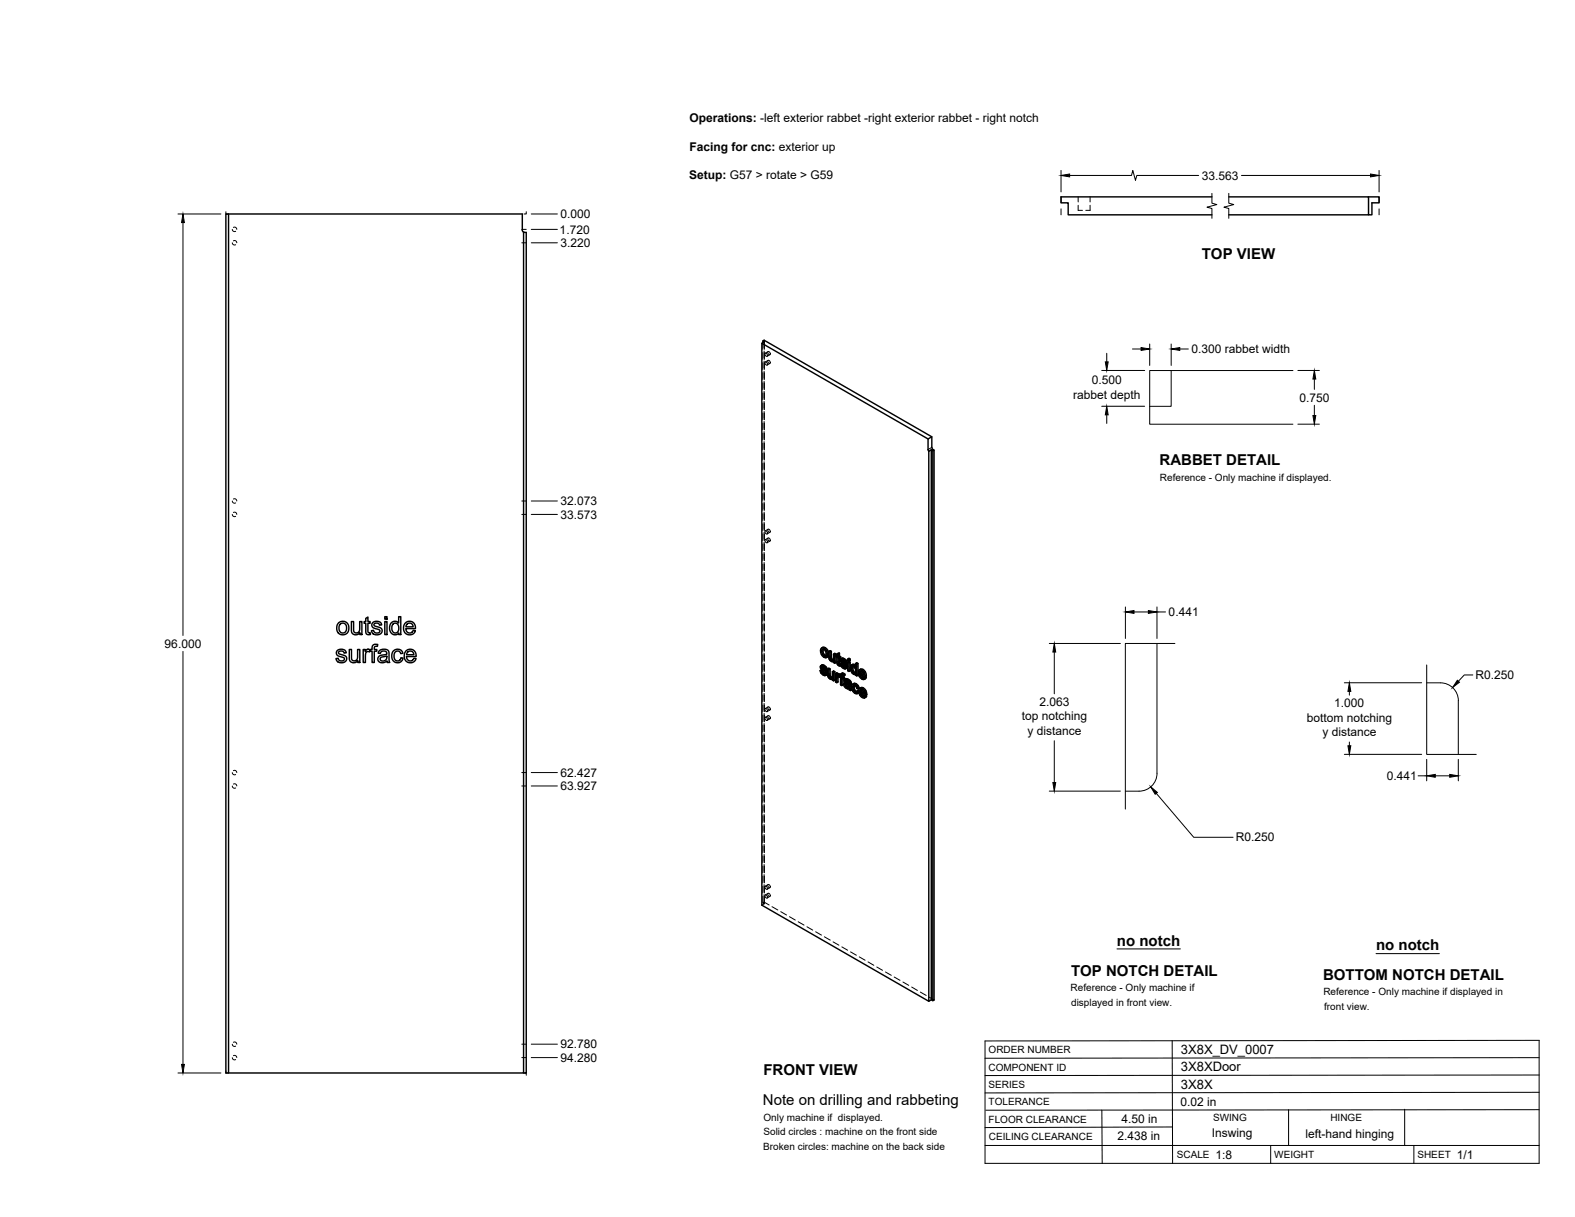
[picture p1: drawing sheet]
<svg xmlns="http://www.w3.org/2000/svg" width="559mm" height="432mm" viewBox="0 0 559 432" stroke-linecap="round" stroke-linejoin="round" font-family="sans-serif">
<!-- layer: Visible -->
<g fill="none" stroke="#000" stroke-width=".51">
<path d="M81.1 75.9h104.2v5.8l.5 .7M430 69.9h-53.6v2.1h2.6v4.2h51M436 69.9h49.5v6.3h1.2v-4.2h2.6v-2.1h-3.8M436 76.2h49.5M185.8 82.4v298.3h-105.7v-304.8h1v304.8M185.8 82.4h.3M186.1 82.5h.6v298.2h-.9M270.3 121.8l59 33.9M270.7 121l.5 .3-.9 .5v199.4l59.2 34.1M270.7 121.6v-.6l.4-.3 59.5 34.3M330.6 158.7v-3.7l-1.3 .7v3.8l.2 .6M330.6 158.7l.3 .6 .5 .4-.4 .3-.6-.4"/>
<path d="M331.4 159.7v195.1l-.4 .2v-195M329.5 160.1l.9-.5v195.2l.6 .2M329.5 160.1v195.2l.9-.5M129.8 219.4l.7-.5v1.6h.8v.6h-.8v2.9l.3 .5h.5l.1 .6a1.14 1.14 0 0 1-1.3-.1 1.14 1.14 0 0 1-.3-1.2v-2.7h-.6v-.6h.6zM136.5 218.8h.8v.9h-.8zM119.7 230.8l.8-.4a1.7 1.7 0 0 1 2.4 1.2l-.8 .1a.93 .93 0 0 0-1-.9 .93 .93 0 0 0-.9 1.1l1 .4a1.53 1.53 0 0 1 1.8 1.8 2.03 2.03 0 0 1-2.1 1.1 2.03 2.03 0 0 1-1.7-1.5l.8-.1a1.08 1.08 0 0 0 1.1 1 1.08 1.08 0 0 0 1-1.1l-.4-.3a2.37 2.37 0 0 1-2.3-1.2zM120.2 220.9l.8-.4a2.33 2.33 0 0 1 2.8 2.8 2.33 2.33 0 0 1-3.7 1.3 2.95 2.95 0 0 1 .1-3.7zM120.6 221.5l.7-.4a1.73 1.73 0 0 1 1.7 1.8 1.73 1.73 0 0 1-1.7 1.7l-.3-.2a2.24 2.24 0 0 1-.4-2.9zM123.9 230.4h.8v2.6a1.14 1.14 0 0 0 1.2 1.5 1.14 1.14 0 0 0 1-1.6v-2.5h.8v4.7h-.7v-.7a1.64 1.64 0 0 1-2 .7 1.64 1.64 0 0 1-1.1-1.8zM124.7 220.5h.8v2.6a1.14 1.14 0 0 0 1.1 1.5 1.14 1.14 0 0 0 1-1.6v-2.5h.8v4.6h-.7v-.6a1.64 1.64 0 0 1-2 .7 1.64 1.64 0 0 1-1-1.8zM128.9 230.4h.7v.7a1.1 1.1 0 0 1 1.7-.5l.7-.2v-.4a1.33 1.33 0 0 1 .6-1.3 1.33 1.33 0 0 1 1.4 0l-.1 .6a.73 .73 0 0 0-1.1 .7v.4h.9v.7h-.9v4h-.8v-4h-.7v-.4l-.2 .6a.93 .93 0 0 0-1.1 0 .93 .93 0 0 0-.3 1l-.1 2.8h-.7zM132.2 221l.9-.5a1.7 1.7 0 0 1 2.3 1.2l-.7 .1a.96 .96 0 0 0-1-.8 .96 .96 0 0 0-.9 .9l.6 .4a1.95 1.95 0 0 1 2.2 1.3 1.94 1.94 0 0 1-1.9 1.6 1.94 1.94 0 0 1-1.9-1.4l.7-.2a1.08 1.08 0 0 0 1.2 1 1.08 1.08 0 0 0 1-1l-.4-.3a2.19 2.19 0 0 1-2.4-1.4z"/>
<path d="M134.5 231a2.17 2.17 0 0 1 3.5 .4l.3 3.7h-.8l-.2-.6a1.78 1.78 0 0 1-1.9 .7 1.78 1.78 0 0 1-1.4-1.6l.1-.2a1.76 1.76 0 0 1 1.7-1l.4-.1a.7 .7 0 0 0 1-.5 .7 .7 0 0 0-.8-.8 1.12 1.12 0 0 0-1.5 .9l-.7-.1zM135.1 233.3l2.1-.6a1.28 1.28 0 0 1-.7 1.7 1.28 1.28 0 0 1-1.6-.7zM136.5 220.5h.8v4.6h-.8zM138.8 221a1.73 1.73 0 0 1 2.6 .1v-2.3h.8v6.3h-.7v-.5l-.7 .5a2.21 2.21 0 0 1-2.3-.8 2.21 2.21 0 0 1-.2-2.4zM139.4 221.5l.4-.3a1.74 1.74 0 0 1 1.6 .9 1.74 1.74 0 0 1-.2 1.9 1.3 1.3 0 0 1-1.7 .4 1.3 1.3 0 0 1-.5-1.7zM139.6 231a1.96 1.96 0 0 1 3.3 .8l-.7 .1a1.29 1.29 0 0 0-1.7-.8 1.29 1.29 0 0 0-.7 1.8l.2 .8a1.17 1.17 0 0 0 1.2 .8 1.17 1.17 0 0 0 1-1.1l.8 .1-.4 .9a2.14 2.14 0 0 1-2.8 .4 2.14 2.14 0 0 1-.8-2.7zM143.8 221.1a2.14 2.14 0 0 1 2.5-.4 2.14 2.14 0 0 1 1.1 2.3h-3.4l.1 .7a1.3 1.3 0 0 0 1.3 .9 1.3 1.3 0 0 0 1.2-.9l.8 .1-.3 .6a2.32 2.32 0 0 1-3.3 .3 2.32 2.32 0 0 1-.3-3.2zM144 231a2.15 2.15 0 0 1 2.6-.4 2.15 2.15 0 0 1 1 2.3h-3.4l.2 .7a1.29 1.29 0 0 0 1.2 .9 1.29 1.29 0 0 0 1.2-.9l.8 .1-.3 .6a2.32 2.32 0 0 1-3.2 .3 2.32 2.32 0 0 1-.4-3.2zM144.4 221.4l1.3-.3a1.23 1.23 0 0 1 .9 1.3h-2.6zM144.7 231.4l1.2-.4a1.27 1.27 0 0 1 .9 1.3h-2.5zM291 237.9l.8 1.4 .6 .4 .6-.1M291.2 236.2l.6-.3 .8 .3 .6 .5 .3 .8-.5 .3-.1-.6"/>
<path d="M291.5 236.8l.1-.2 .5 .2 .5 .8 .4 .2M291.6 231.2v-.5a.93 .93 0 0 1 1.1 0 .93 .93 0 0 1 .4 1l-.1 1-.7 .1M291.6 237.7l-.6 .2 .4 .2M291.6 238.7l.5 .4 .4-.3M291.7 237.3l1 1 .5-.3M291.7 237.9l-.3 .2 .2 .6 .5-.3M291.8 235.9l-.7 .4v.7l1.6 2M291.8 236.7l-.3 .3 .5-.2M291.8 232.2l.5 .6 .5-.3M291.9 238l.8 .9M291.9 236.7l.6 .7M292 236.3l.5 .4 .5-.2"/>
<path d="M292 230.9l-.4 .3v.5l.2 .5 .4-.3M292.1 235.9l-.8 .3M292.1 230.4v1.2l.9 1M292.1 237l-.4 .3-.2-.3M292.3 230l.9 1 .5-.3M292.4 236.1l-.4 .2-.4-.1M292.5 236.7l.4 .5 .4-.2M292.7 239l-.2 .2-.4-.1M292.7 238.3l.3 .4 .5-.3M292.8 229.8l-.5 .2-.8-.1M292.9 237.7l.7 1.2-.1 .4-.6 .4M293 238.7l.1 .5 .5-.3"/>
<path d="M293.1 239.2l-.1 .4 .5-.3M293.2 231l.4 1.3 .4-.3M293.4 233.1a1.72 1.72 0 0 1-2.3-1.7v-1l.4-.5 .9-.3 .7 .4 .6 .7 .3 1.3-.1 .9-.7 .4M293.6 232.3l-.2 .8 .5-.2M293.6 237.3l.5 .3 .4-.3M294.1 237.6v2.2l.5-.2M294.1 239.8l.2 .4 .4-.2M294.5 231.4v2.2l.5-.3M294.5 233.6l.2 .4 .4-.3M294.7 234l.3 .3 .5-.2M295 231.1l-.5 .3-.5-.3M295 234.3l.4 .1"/>
<path d="M295.3 238.3l.4 .3 .5-.3M295.4 234.4l.2-.1zM295.7 234.1l-.7-.6v-2.4l-.5-.3-.5 .3 .1 2.5 .7 1 .6 .2 .4-.1M295.7 232.1l.5 .2 .4-.2M295.7 238.6v3l.5-.3v-3l-.4-.2-.5 .2v1.9l-.3 .4 .2-.1M295.8 234.7v.4l.4 .2M295.8 234.7l-.2 .1M296.2 232.3v3l.4-.2v-3l-.4-.3-.5 .3v2.1M296.6 233l.3 .2 .2 2.6 .8 .5 .3-.2M296.9 232.4l-.3 .2 .3 .2v-.8l.9-.3v1.1l.5 .2v.4l-.5 .3v-.4M297.3 239.9l-.4 .2v.5l.4-.2M297.3 239.3v-.4l-.4-.2-.5 .3v3l.5 .2"/>
<path d="M297.3 238.9l-.5 .3-.4-.2M297.4 240l-.1 2-.4 .2v-1.6M297.4 240l.5 .2M297.4 240l-.5 .1M297.4 232v1l.4-.2M297.4 233l.4 .3 .5-.3M297.4 239.4l.4 .4M297.6 239.1l-.8 .5v-.4M297.6 235.7l.2 .1M297.8 235.8l.1 .5M297.8 239.2l.4 .3M297.8 239.2l-.8 .2"/>
<path d="M297.8 239.2l-.7 .2M297.8 231.7l-.9 .3M297.8 239.8v.4M297.8 239.9l-.1 .4M297.9 235.2l-.5 .3v-2.1l.4 .3v1.4l.3 .4M297.9 235.4l-.5 .1M298.1 235.5l.8 1.4 .7 .4 .5-.1M298.1 235.5l-.6 .1M298.1 235.5h.1M298.1 235.7l-.3 .1M298.3 233.8l.6-.3 .6 .1 .8 .7 .3 .8-.5 .3-.1-.6M298.4 239.1l.9-.2 .5 .3-.1 .4-.4 .3v-.4"/>
<path d="M298.6 234.4h.5l1 1M298.7 235.4l-.6 .1 .4 .2M298.7 236.3l.5 .4 .4-.2M298.8 234.9l1 1 .5-.3M298.9 235.5l-.4 .2 .1 .4 .1 .2 .5-.3M298.9 233.5l-.7 .4v.7l1.6 2M298.9 234.3l-.3 .4 .5-.3M298.9 238.8l-.6 .4-.1 .8-.4-.2 .4-.3M298.9 239.2l.4 .3 .5-.3M299 235.6l.8 .9M299.1 234.3l.6 .7M299.1 239.8l.5 .5v.4l-.4 .2v-.4"/>
<path d="M299.1 234l.6 .4 .4-.3M299.2 233.5l-.8 .3M299.2 236.7l.4 .1M299.3 234.6l-.5 .3-.2-.2M299.3 239.9l-.6-.3v.6l.4-.2M299.4 238.9l-.5 .3-.4-.1M299.6 233.7l-.5 .3-.4-.2M299.7 234.4l.3 .4 .4-.2M299.8 236.6l-.1 .2M299.8 235.9l.3 .4 .5-.3M300 235.3l.7 1.2-.1 .4-.6 .4M300.1 236.3l.1 .5 .5-.3"/>
<path d="M300.2 236.8l-.1 .4 .5-.3M300.8 235l.4 .2 .4-.2M300.8 233.8l.4 .3 .4-.3M301.2 234.1v.6l.4-.3v-.6l-.4-.2-.4 .2v.6l.4 .3M301.2 234.7l.4 .3v3l-.4 .2v-3M301.2 234.7l-.4 .3v3l.4 .2M302.1 236l.8-.3 .6 .3M302.4 236.5l.7 .2 .4 .9v1.1l-.6 .1M302.4 238.3l.5 .5 .4-.2M302.4 236.5l-.2 .8M302.6 237l-.4 .3v.5l.2 .5 .4-.3M302.7 235.7l-.5 .2a2.02 2.02 0 0 0 1.3 3.4l.1-.1"/>
<path d="M302.7 236.5v1.3l.8 .9M302.8 236.1l.4 .4M303.3 235.8l-.5 .3-.6-.2M303.5 235.4l.5 .3 .4-.3M303.6 239.2v.4l.4 .2M303.6 239.2l-.2 .1M304 235.7v4.1l.4-.2v-4.2l-.4-.2-.5 .2v1.5l-.3-.4 .3-.2M305.2 239.9l.6 .6 .4-.3M305.5 238.4l-.5 .2 1.5 .9-.5-1.1a.52 .52 0 0 0-.6-.3 .52 .52 0 0 0-.4 .5M305.5 238.1v.3l.8 .5M305.5 239.4l.9 .9M305.7 239.7l-.5 .2-.2-.9 1.9 1.2"/>
<path d="M305.7 237.8l.9 .9 .4-.3M306.2 237.5l-.5 .3-.8-.1M306.6 238.7l.3 1.3 .5-.2M294.3 240.2l.3 .4 .5-.3M294.6 240.6h.4M295.3 240.4l-.7-.7-.1-2.4-.4-.2-.5 .2 .2 2.8 .6 .8 .5 .2 .5-.2M295.4 240.9v.4l.3 .3M295.4 240.9l-.2 .1M297.8 240.2l.4 .2v2.6l.5 .2M298.7 240.2l.5 .3 .4-.2M299.1 240.9v2.1l-.4 .2v-2.6l.5 .3M299.6 242.4l.5-.3 1 .3"/>
<path d="M299.7 241.1l.9-.3 1.2 .9 .4 3.1-.4 .2-.2-.4M299.9 242.9l.2-.1a.78 .78 0 0 1 .8 .2 .78 .78 0 0 1 .1 .9l-.2 .1 .3-.1M300 243.5l.4 .4 .4-.3M300 242.8l-.2 .3M300.1 242.1l-.7 .5 .1 .9 .9 .8h.8l.1 .5 .5 .2M300.3 241.6l-.4 .3a.74 .74 0 0 1 .8-.2 .74 .74 0 0 1 .5 .8v.3l-1.2-.4M300.3 241.6h.1M300.4 243.9l.4 .1M300.4 243.3l-.4 .2-.2-.4 .5-.2 .2 .5 .6 .4M300.4 242.1l-.7 .2M300.5 240.8l-.9 .4-.2 .4 .5 .3M300.6 241.3l.5 .4 .5-.3"/>
<path d="M301.1 241l-.5 .3-.6-.2M301.1 241.7l.4 .4 .4-.2M301.5 242.1l.1 .4 .4-.2M301.6 242.5v2.1l.5-.3M302.5 242.8l.7-.4 .6 .2 .6 .6 .4 1-.4 .2-.4-.9M302.6 244l.2 1 .5-.2M302.8 245l.5 .6 .5-.3M303.1 243.8l-.5 .2 .1-.4a.65 .65 0 0 1 .7-.4 .65 .65 0 0 1 .5 .8l.5 .4M303.1 243.2l.1 1.4 .8 .8M303.2 242.4l-.5 .3a2.12 2.12 0 0 0 .5 3.2l.9 .2M303.3 242.9l.7 .6 .5-.2M303.8 242.6l-.5 .3-.6-.2"/>
<path d="M304 245.2l-.2 .5-.5-.1M304.7 245.4l-.6 .7 .6-.4M304.7 245.1l-.3-.1-.4 .2 .4 .3M305.4 246.5l.5 .6 .4-.3M305.6 244.9l-.5 .3 1.5 .8-.4-1a.53 .53 0 0 0-.7-.4 .53 .53 0 0 0-.4 .6M305.6 244.7v.2l.9 .5M305.7 245.9l.9 1M305.8 240.5l.4 .1M305.8 246.2l-.4 .3-.3-.9 2 1.1M305.9 244.3l.8 .9 .5-.2M305.9 247.1l.4 .1M306.3 244.1l-.4 .2-.9-.1"/>
<path d="M306.5 240.3l.4 .3 .5-.3M306.5 240.3l-.2 .2M306.6 246.8l.4 .4 .5-.3M306.6 246.8l-.2 .3M306.7 245.2l.4 1.4 .4-.3M306.8 240.1l-.3 .2M306.9 240l.5-.1v-.5l-.7-1.5-1.1-.6-.7 .4-.4 1.1 .4 1.4 1.3 .9 .5-.1 .2-.4M306.9 246.7l-.3 .1M307 240.1l.4 .2-.1 .3-.7 .4M307.1 246.6l.4-.2v-.5l-.6-1.4-1.1-.6-.8 .3-.3 1 .4 1.5 1.1 1 .6-.1 .2-.4M307.1 246.7l.3 .4-.7 .5"/>
</g>
<!-- layer: Hidden -->
<g fill="none" stroke="#000" stroke-width=".35">
<path d="M382.5 72.8v1.8h1.5M382.5 69.9v1.7M386.8 72.8v1.8h-1.6M386.8 69.9v1.7M82.4 86.1l.4 .7h.8M82.4 81.4l.4 .7h.8M82.8 85.4h.7l.5 .7M82.8 80.7l.7-.1 .5 .8M270.7 121.6v2.3M270.7 125.1v2.4M270.7 128.7v2.4M270.7 132.2v2.4"/>
<path d="M270.7 135.8v2.4M270.7 139.4v2.4M271.1 120.7v2.7M271.1 124.5v2.4M271.1 128.1v2.4M271.1 131.7v2.4M271.1 135.3v2.3M271.1 138.8v2.4M271.2 121.3v2.6M271.2 125.1v2.4M271.2 128.7v2.4M271.2 132.2v2.4"/>
<path d="M271.2 135.8v2.4M271.2 139.4v2.4M271.5 128.5a.56 .56 0 0 1 .7 .3 .56 .56 0 0 1-.3 .7l-.5-.6zM271.5 125.3a.56 .56 0 0 1 .7 .4 .56 .56 0 0 1-.3 .7l-.5-.6zM272.5 127.9a.58 .58 0 0 1 .7 .3 .58 .58 0 0 1-.3 .8l-.4-.5zM272.5 124.8a.6 .6 0 0 1 .7 .3 .6 .6 0 0 1-.3 .8l-.4-.5zM272.5 127.8l-1 .6M272.5 124.7l-1 .6M273.2 128.9l-1 .6M273.2 125.8l-1 .6M270.7 143v2.4M270.7 146.5v2.4"/>
<path d="M270.7 150.1v2.4M270.7 153.7v2.4M270.7 157.3v2.3M271.1 142.4v2.4M271.1 146v2.4M271.1 149.5v2.4M271.1 153.1v2.4M271.1 156.7v2.4M271.2 143v2.4M271.2 146.5v2.4M271.2 150.1v2.4M271.2 153.7v2.4"/>
<path d="M271.2 157.3v2.3M82.4 177.8l.4 .6h.8M82.8 177.1l.7-.1 .5 .8M270.7 160.8v2.4M270.7 164.4v2.4M270.7 168v2.4M270.7 171.6v2.3M270.7 175.1v2.4M270.7 178.7v2.4M271.1 160.3v2.3M271.1 163.8v2.4M271.1 167.4v2.4"/>
<path d="M271.1 171v2.4M271.1 174.6v2.3M271.1 178.1v2.4M271.2 160.8v2.4M271.2 164.4v2.4M271.2 168v2.4M271.2 171.6v2.3M271.2 175.1v2.4M271.2 178.7v2.4M82.4 182.5l.4 .7h.8M82.8 181.8h.7l.5 .7M270.7 182.3v2.4"/>
<path d="M270.7 185.8v2.4M270.7 189.4v2.4M270.7 193v2.4M270.7 196.6v2.3M271.1 181.7v2.4M271.1 185.3v2.3M271.1 188.8v2.4M271.1 192.4v2.4M271.1 196v2.4M271.1 199.6v2.4M271.2 182.3v2.4M271.2 185.8v2.4"/>
<path d="M271.2 189.4v2.4M271.2 193v2.4M271.2 196.6v2.3M271.5 191.5a.56 .56 0 0 1 .7 .3 .56 .56 0 0 1-.3 .8l-.5-.7zM271.5 188.4a.56 .56 0 0 1 .7 .3 .56 .56 0 0 1-.3 .7l-.5-.6zM272.5 191a.58 .58 0 0 1 .7 .3 .58 .58 0 0 1-.3 .7l-.4-.4zM272.5 187.8a.6 .6 0 0 1 .7 .4 .6 .6 0 0 1-.3 .7l-.4-.5zM272.5 190.9l-1 .6M272.5 187.8l-1 .6M273.2 192l-1 .6M273.2 188.9l-1 .6M270.7 200.1v2.4"/>
<path d="M270.7 203.7v2.4M270.7 207.3v2.4M270.7 210.8v2.4M270.7 214.4v2.4M270.7 218v2.4M271.1 203.1v2.4M271.1 206.7v2.4M271.1 210.3v2.4M271.1 213.8v2.4M271.1 217.4v2.4M271.2 200.1v2.4M271.2 203.7v2.4"/>
<path d="M271.2 207.3v2.4M271.2 210.8v2.4M271.2 214.4v2.4M271.2 218v2.4M270.7 221.6v2.3M270.7 225.1v2.4M270.7 228.7v2.4M270.7 232.3v2.4M270.7 235.9v2.3M270.7 239.4v2.4M271.1 221v2.4M271.1 224.6v2.3"/>
<path d="M271.1 228.1v2.4M271.1 231.7v2.4M271.1 235.3v2.4M271.1 238.8v2.4M271.2 221.6v2.3M271.2 225.1v2.4M271.2 228.7v2.4M271.2 232.3v2.4M271.2 235.9v2.3M271.2 239.4v2.4M291.4 237.7l.3 .9M291.5 236.4l-.5 .2"/>
<path d="M291.6 236.1l-.5 .2M291.6 230.7l-.5 .2M291.6 237.7l.3 .3M291.6 236.9l-.5 .2M291.7 235.9l-.2 .7 .7 1a1.05 1.05 0 0 1 .9 1.3h-.4l.4-.2M291.7 238.6l1 .8h.6M291.7 238.6l-.4 .2M291.8 237.8l-.1 .1M291.9 237.3l-.5 .3M291.9 232l.9 .9 .9 .1M291.9 232l-.5 .3M291.9 236.6l-.1 .1"/>
<path d="M291.9 236.7l.1-.3 .5 .1 .6 .8 .4 .2M292 229.7l-.4 .8 .3 1.5M292 236.4l-.5 .3M292.2 230.2l-.1 .2M292.2 230.2l.7 .1 .6 .9v1.1l-.5 .3M292.2 230.2l-.4 .2M292.5 236.5l-.5 .3M292.5 239.3l-.4 .2M292.5 237.4l.4 .3M292.8 232.9l-.5 .3M292.8 230.2l-.5 .3M292.9 236.9l-.5 .2"/>
<path d="M293 239l-.4 .2M293 238.4l-.5 .2M293.1 237.3l-.5 .3M293.1 239.5l-.5 .2M293.3 232.5l-.4 .3M293.3 230.8l-.4 .3M293.4 233.1l-.4 .3M293.5 231.8l-.4 .3M294.1 237.1l.1 2.7 .8 .9 .8-.1v.5l.4 .2M294.1 239.5l-.4 .2M294.3 239.9l-.5 .3M294.5 230.8l.2 2.9 .7 .7h.8v.4l.4 .3"/>
<path d="M294.5 233.2l-.4 .3M294.7 233.7l-.5 .2M295 234.1l-.5 .3M295.4 234.4l-.4 .3M295.8 238.1l-.1 1.9-.4 .4M296 234.1l-.5 .3M296.1 234l-.5 .3 .3-.2M296.2 231.8l-.1 2-.4 .3M296.2 234.8l-.4 .3M296.2 234.4l-.4 .3M296.6 232.6v.4l.5-.3M296.9 238.7v3l.4 .3"/>
<path d="M297.1 232.3l-.2 .1M297.3 239.4l-.5 .2M297.4 231.8v.7l-.3-.2v.4l.3 .2v2.4l.9 .8-.2-.6M297.4 239.8l-.1 .1M297.4 232.9l-.5 .3M297.4 232.5l-.5 .3M297.4 235.3l-.4 .2M297.5 239.2l-.2 .1M297.5 239.7l-.4 .2M297.6 239.6l-.5 .3M297.6 235.6l-.4 .3M297.8 239.7l-.4 .3 .3-.4 .5 .4 .1-.3 .4 .4v2.6l.4 .3"/>
<path d="M297.8 233.2l-.4 .2M298 235.9l-.4 .3M298.3 233.4l-.5-.2v.5M298.3 239.6l-.5 .2M298.3 239.5h-.1M298.3 239.7l-.5 .2M298.3 235.6l-.2 .1M298.3 236.1h-.1M298.5 235.3l.4 .9M298.6 234l-.4 .3M298.7 239.7l-.8 .5 .4-.3M298.7 233.7l-.5 .2"/>
<path d="M298.7 235.4l.3 .2M298.7 239l-.4 .2M298.7 234.5l-.5 .2M298.8 233.6l-.2 .6 .7 1a1.07 1.07 0 0 1 .9 1.3h-.4l.4-.2M298.8 238.8l-.1 .9-.5-.2M298.9 236.2l.9 .8h.6M298.9 236.2l-.5 .3M299 235.5h-.1M299 234.9l-.5 .3M299 234.2l-.1 .1M299.1 234.3v-.3l.5 .1 1 1M299.1 234l-.4 .3"/>
<path d="M299.2 239.4l-.5 .2M299.5 239.4l-.5 .3M299.6 234.1l-.5 .3M299.6 236.9l-.4 .3M299.7 235l.3 .3M299.7 236.8l.4-.2-.4 .2M299.7 239.6l-.5-.2-.1 .4M300 234.5l-.5 .2M300.1 236l-.4 .2M300.2 235l-.5 .2M300.2 237.1l-.5 .2M301.2 234.7v3l.4 .3"/>
<path d="M301.2 233.6v.5l.4 .3M301.2 237.7l-.4 .3M301.2 234.1l-.4 .3M302.2 236.8l-.5 .2M302.3 237.7l-.4 .2M302.3 236l-.4 .3M302.5 235.8l-.3 .7v.8a1.47 1.47 0 0 0 1.8 1.7v.3l.4 .3M302.7 238.5l-.4 .2M302.8 236.3l-.1 .2M302.8 236.3l.7 .1 .5 1v.9l-.5 .4M302.8 236.3l-.4 .2M302.9 236.2l-.5 .3"/>
<path d="M303.3 239l-.5 .2M303.3 236.3l-.4 .2M303.7 236.2l-.2 .1M303.8 238.6l-.4 .3M303.8 236.9l-.4 .2M304 235.2v1.5l-.5-.7M304 236.7l-.5 .2M304 237.9l-.4 .2M304 239.3l-.4 .3M304 239l-.4 .2 .3-.1M305 238.4l-.5 .3M305.3 237.4l-.3 .9 .3 1.4 1 1 .8 .1"/>
<path d="M305.3 239.7l-.4 .3M305.4 238.8l-.4 .2M305.5 239.4l-.1-.6 2 1.1M305.7 237.9l-.2 .2M305.7 237.9l.8 .3 .4 1-.6-.3M305.7 237.9l-.5 .2M306.2 237.9l-.4 .3M306.7 238.5l-.4 .3M306.9 239.2l-.4 .3M270.7 243v2.4M270.7 246.6v2.3M270.7 250.1v2.4"/>
<path d="M270.7 253.7v2.4M270.7 257.3v2.4M271.1 242.4v2.4M271.1 246v2.4M271.1 249.6v2.3M271.1 253.1v2.4M271.1 256.7v2.4M271.2 243v2.4M271.2 246.6v2.3M271.2 250.1v2.4M271.2 253.7v2.4M271.2 257.3v2.4"/>
<path d="M271.5 254.5a.56 .56 0 0 1 .7 .4 .56 .56 0 0 1-.3 .7l-.5-.6zM271.5 251.4a.56 .56 0 0 1 .7 .4 .56 .56 0 0 1-.3 .7l-.5-.7zM272.5 254a.58 .58 0 0 1 .7 .3 .58 .58 0 0 1-.3 .7l-.4-.4zM272.5 250.8a.6 .6 0 0 1 .7 .4 .6 .6 0 0 1-.3 .7l-.4-.4zM272.5 253.9l-1 .6M272.5 250.8l-1 .6M273.2 255l-1 .6M273.2 251.9l-1 .6M294.6 240.3l-.5 .3M295 240.7l-.5 .2M295.4 240.4l-.2 .1M295.6 240.3l-.5 .3"/>
<path d="M295.7 240.2l-.5 .3M295.8 240.6l-.4 .3 .2-.1M295.8 241.1l-.4 .2M296.9 241.7l-.5 .3M298.7 242.7l-.5 .3M298.7 240.1l-.5 .3M299.1 240.4l-.4 .2M299.6 240.7l-.5-.3v.5M299.8 242.6l-.4 .3M299.9 242.3l-.5 .2M299.9 241.3l-.5 .3M300 242.1l-.2 .6 .3 .8 .8 .6h.7l.2 .4"/>
<path d="M300 243.4l-.4 .2M300.1 240.9l-.5 .2M300.1 240.9l-.2 .4 .4 .3a.83 .83 0 0 1 1-.1 .83 .83 0 0 1 .3 .9h-.5M300.3 242.9l.3-.3a.74 .74 0 0 1 .8 .2 .74 .74 0 0 1 .1 .8l-.4 .2M300.3 242.9h-.1M300.5 242.6l-.5 .3 .3-.2M300.5 241.3l-.4 .2M300.7 244l-.5 .2M301 241.4l-.5 .3M301.2 244.2l-.5 .2M301.2 243.8l-.1 .1M301.4 243.7l-.4 .3"/>
<path d="M301.5 241.9l-.4 .2M301.5 243.6l-.4 .2M301.6 242.9l-.4 .3M301.6 242.5l-.4 .3M301.6 242.4l-.4 .3M301.6 244.1l-.4 .2M301.8 244.5l.4 .3M301.8 244.5l-.5 .3M302.6 243.5l-.4 .3M302.7 242.7l-.4 .3M302.9 244.9l-.4 .2M303 242.5l-.4 .7 .3 1.5 .6 .9 1 .3"/>
<path d="M303.1 243.2a.68 .68 0 0 1 .8-.2 .68 .68 0 0 1 .4 .7l.5 .5M303.3 243l-.5 .3M303.8 245.8l-.5 .2M303.8 243l-.4 .3M304 245.4h.2M304.2 243.4l-.5 .3M304.2 245.4l-.4 .3M304.4 244l-.4 .3M304.4 245l-.2 .4M304.7 245.1l.2 .2-.2 .4M304.9 245.3l-.2 .1M305.1 245l-.4 .2"/>
<path d="M305.4 246.3l-.4 .2M305.5 244l-.4 .7 .3 1.6 1.1 1 .7 .1M305.6 245.3l-.5 .3M305.7 245.9l-.1-.6 1.9 1.1M305.8 244.4l-.2 .3M305.8 244.4l.9 .4 .3 1-.5-.4M305.8 244.4l-.4 .3M306.2 240.7l-.4 .2M306.3 244.5l-.4 .3M306.3 247.2l-.4 .3M306.4 240.3h.2M306.6 246.9h.2"/>
<path d="M306.7 240.3l-.4 .2 .3-.2M306.8 246.9l-.4 .2M306.9 245.1l-.5 .3M306.9 240l-.1 .1M307 240.8l-.5 .3M307 240.1l-.4 .2M307 245.8l-.4 .2M307 246.6l-.1 .1M307.1 247.4l-.5 .3M307.1 246.7l-.3 .2M82.4 278.9l.4 .7h.8M82.4 274.1l.4 .7h.8"/>
<path d="M82.8 278.2h.7l.5 .7M82.8 273.4h.7l.5 .7M270.7 260.9v2.3M270.7 264.4v2.4M270.7 268v2.4M270.7 271.6v2.4M270.7 275.1v2.4M270.7 278.7v2.4M271.1 260.3v2.4M271.1 263.9v2.3M271.1 267.4v2.4M271.1 271v2.4"/>
<path d="M271.1 274.6v2.4M271.1 278.2v2.3M271.2 260.9v2.3M271.2 264.4v2.4M271.2 268v2.4M271.2 271.6v2.4M271.2 275.1v2.4M271.2 278.7v2.4M270.7 282.3v2.4M270.7 285.9v2.3M270.7 289.4v2.4M270.7 293v2.4"/>
<path d="M270.7 296.6v2.4M271.1 281.7v2.4M271.1 285.3v2.4M271.1 288.9v2.4M271.1 292.4v2.4M271.1 296v2.4M271.1 299.6v2.4M271.2 282.3v2.4M271.2 285.9v2.3M271.2 289.4v2.4M271.2 293v2.4M271.2 296.6v2.4"/>
<path d="M270.7 300.1v2.4M270.7 303.7v2.4M270.7 307.3v2.4M270.7 310.9v2.3M270.7 314.4v2.4M270.7 318v2.3M271.1 317.4v2.7l1.8 1M271.1 303.1v2.4M271.1 306.7v2.4M271.1 310.3v2.4M271.1 313.9v2.4M271.2 300.1v2.4"/>
<path d="M271.2 303.7v2.4M271.2 307.3v2.4M271.2 310.9v2.3M271.2 314.4v2.4M271.2 318v2.7M271.5 317.6a.56 .56 0 0 1 .7 .3 .56 .56 0 0 1-.3 .7l-.5-.6zM271.5 314.5a.56 .56 0 0 1 .7 .3 .56 .56 0 0 1-.3 .7l-.5-.6zM272.5 317a.58 .58 0 0 1 .7 .3 .58 .58 0 0 1-.3 .8l-.4-.5zM272.5 313.9a.6 .6 0 0 1 .7 .3 .6 .6 0 0 1-.3 .8l-.4-.5zM272.5 316.9l-1 .6M272.5 313.8l-1 .6M273.2 318.1l-1 .5"/>
<path d="M273.2 314.9l-1 .6M271.1 320.1l-.4 .2 .5 .4-.9 .5M273.9 321.7l2.1 1.2M277 323.5l2.1 1.2M280.1 325.2l2.1 1.3M283.2 327l2.1 1.2M286.3 328.8l2.1 1.2M289.4 330.6l2 1.2M292.5 332.4l2.1 1.2M295.6 334.2l2 1.2M298.7 336l2 1.1M301.8 337.7l2 1.2"/>
<path d="M304.9 339.5l2 1.2M308 341.3l2 1.2M311.1 343.1l2 1.2M314.2 344.9l2 1.2M317.2 346.6l2.1 1.2M320.4 348.4l2 1.2M323.4 350.2l2.1 1.2M326.5 352l2.1 1.2M329.6 353.8l1.8 1M82.4 375.3l.4 .6h.8M82.4 370.5l.4 .7h.8M82.8 374.6l.7-.1 .5 .7"/>
<path d="M82.8 369.8h.7l.5 .7"/>
</g>
<!-- layer: Reference -->
<g fill="none" stroke="#000" stroke-width=".35">
<path d="M80.1 75.1v.8h.8M186.7 75.1v.8h-.8M376.4 69.9v2.1M376.4 74.1v2.1M489.3 69.9v2.1M489.3 74.1v2.1M185.1 81.4h1.6M185.1 86.1h1.6M415.5 131.5v12.7h-7.6M458.7 131.5h-50.8v19h50.8M185.1 177.8h1.6M185.1 182.5h1.6"/>
<path d="M410.5 228.3v46.1a6.4 6.4 0 0 1-6.4 6.3h-4.8M416.9 228.3h-17.6v58.8M506.2 235.9v31.8h17.6M506.2 242.3a13 13 0 0 1 7.8 .7 6.3 6.3 0 0 1 3.4 5.6v19.1M185.1 274.1h1.6M185.1 278.9h1.6M80.1 379.9v.8h.8M185.1 375.2h1.6M185.1 370.5h1.6M185.9 380.7h.8v.8"/>
</g>
<!-- layer: Visible Narrow -->
<path d="M330.6 158.7l-1.3 .8M331.1 159.5l-.5 .3M292.5 237.4l-.4 .2M294.5 239l-.4 .3M295 232.8l-.5 .2M297.8 234.9l-.4 .3M299.1 239.7l-.4 .3M299.6 235l-.4 .2M300.8 242.3l-.4 .2M302.1 242.8l-.5 .2M302.1 243.4l-.5 .3" fill="none" stroke="#000" stroke-width=".35"/>
<!-- layer: Hidden Narrow -->
<path d="M292.5 237.9l-.4 .3M294.1 239l-.5 .2M294.5 232.7l-.5 .3M295.8 239.7l-.5 .2M296.2 233.4l-.5 .3M297.4 234.6l-.5 .3M298.7 239.4l-.5 .3M299.1 239.7h.1M299.7 235.5l-.5 .3M300.9 242.7l-.5 .3M301.6 243.1l-.4 .3" fill="none" stroke="#000" stroke-width=".35"/>
<!-- layer: Titleblock -->
<g fill="none" stroke="#000" stroke-width=".36">
<path d="M349.5 369.3l196.6-.2v43.7h-196.6zM415.9 369.3l.1 43.5M546.1 375.3l-196.6 .2M390.9 393.9l.2 18.9M416 399.9l-66.5 .2M457.2 393.7v12.7M498.4 393.6v12.7M546.1 393.7l-196.3 .2M546.1 387.6l-196.6 .2M546.1 381.4l-196.6 .2M349.5 406.4h196.6M450.8 406.4v6.4"/>
<path d="M501.6 406.4v6.4"/>
</g>
<!-- layer: FD_Dimensions -->
<g fill="none" stroke="#000" stroke-width=".35">
<path d="M63.1 75.9h15.3M64.9 79v146.5M188.5 75.9h9.3M376.4 60.5v7.6M379.5 62.3h21.9l.5-1.8 1 3.5 .4-1.7h22M440.5 62.3h45.7M489.3 60.5v7.6M188.5 81.4h9.3M188.5 86.1h9.3M390.9 131.4h15.2M392.7 125.3v3.1M401.8 123.8h3.1"/>
<path d="M407.9 122v7.7M415.5 122v7.7M418.6 123.8h3M460.5 131.4h7.6M466.3 134.5v3.7M390.9 144.1h15.2M392.7 147.2v3M460.5 150.5h7.6M466.3 143.8v3.6M188.5 177.8h9.3M188.5 182.5h9.3M399.3 215.3v11.2"/>
<path d="M402.3 217.1h5.1M410.5 215.3v11.2M410.5 217.1h3M64.9 231.1v146.6M372.3 228.3h25.2M374.1 231.4v14.8M522.6 239.5h-3.1l-2.1 2.2M477 242.3h27.4M478.7 245.3v1.3M188.5 274.1h9.3M188.5 278.9h9.3M374.1 262.8v14.8"/>
<path d="M477 267.7h27.4M478.7 263.3v1.3M503.1 275.3h3.1M506.2 269.4v7.7M509.2 275.3h5.1M517.4 269.4v7.7M372.3 280.7h25.2M410.3 281.5l13.2 15.6h14M188.5 370.5h9.3M188.5 375.2h9.3M63.1 380.7h15.3"/>
</g>
<g fill="#000" stroke="#000" stroke-width=".35">
<path d="M64.9 75.9l.5 3.1h-1zM376.4 62.3l3.1-.6v1.1zM486.2 61.7l3.1 .6-3.1 .5zM392.2 128.4h1l-.5 3zM404.9 123.3l3 .5-3 .5zM415.5 123.8l3.1-.5v1zM466.3 131.4l.5 3.1h-1zM392.7 144.1l.5 3.1h-1zM465.8 147.4h1l-.5 3.1zM399.3 217.1l3-.5v1zM407.4 216.6l3.1 .5-3.1 .5zM374.1 228.3l.5 3.1h-1.1z"/>
<path d="M478.7 242.3l.6 3h-1.1zM517.1 241.4l.7 .7-2.4 1.8zM373.5 277.6h1.1l-.5 3.1zM478.2 264.6h1.1l-.6 3.1zM506.2 275.3l3-.5v1zM514.3 274.8l3.1 .5-3.1 .5zM408.3 279.2l2.3 2-.7 .6zM64.4 377.7h1l-.5 3z"/>
</g>
<!-- layer: Break Lines -->
<path d="M430 68.6v3.5l1.7 .5-3.5 .9 1.8 .5v3.5M436 68.6v3.5l1.7 .5-3.5 .9 1.8 .5v3.5" fill="none" stroke="#000" stroke-width=".35"/>
<!-- layer: Notes -->
<path d="M396.3 336.7h22.5M488.2 338.3h22.5" fill="none" stroke="#000" stroke-width=".35"/>
<g font-size="5.3">
<text x="426.4" y="92.1">TOP VIEW</text>
<text x="411.4" y="165.1">RABBET DETAIL</text>
<text x="396.3" y="335.5">no notch</text>
<text x="488.2" y="337.2">no notch</text>
<text x="380" y="346.1">TOP NOTCH DETAIL</text>
<text x="469.4" y="347.5">BOTTOM NOTCH DETAIL</text>
<text x="270.9" y="381.4">FRONT VIEW</text>
<text x="270.7" y="392.2">Note on drilling and rabbeting</text>
</g>
<g font-size="4.6">
<text x="419" y="373.8">3X8X_DV_0007</text>
<text x="419" y="380.1">3X8XDoor</text>
<text x="419" y="386.2">3X8X</text>
</g>
<g font-size="4.3">
<text x="244.6" y="43.2">Operations: -left exterior rabbet -right exterior rabbet - right notch</text>
<text x="244.6" y="53.4">Facing for cnc: exterior up</text>
<text x="244.5" y="63.6">Setup: G57 &gt; rotate &gt; G59</text>
<text x="426.4" y="63.7">33.563</text>
<text x="198.8" y="77.4">0.000</text>
<text x="198.6" y="82.9">1.720</text>
<text x="198.8" y="87.7">3.220</text>
<text x="422.7" y="125.3">0.300 rabbet width</text>
<text x="387.3" y="136.4">0.500</text>
<text x="380.7" y="141.5">rabbet depth</text>
<text x="461" y="142.5">0.750</text>
<text x="198.8" y="179.2">32.073</text>
<text x="198.8" y="184">33.573</text>
<text x="414.6" y="218.6">0.441</text>
<text x="58.4" y="229.8">96.000</text>
<text x="523.5" y="241">R0.250</text>
<text x="368.8" y="250.5">2.063</text>
<text x="473.3" y="251">1.000</text>
<text x="362.6" y="255.6">top notching</text>
<text x="463.6" y="256">bottom notching</text>
<text x="364.5" y="260.7">y distance</text>
<text x="469.2" y="261.1">y distance</text>
<text x="198.9" y="275.6">62.427</text>
<text x="198.9" y="280.4">63.927</text>
<text x="492" y="276.8">0.441</text>
<text x="438.4" y="298.6">R0.250</text>
<text x="198.8" y="372">92.780</text>
<text x="198.8" y="376.7">94.280</text>
<text x="418.8" y="392.4">0.02 in</text>
<text x="397.9" y="398.3">4.50 in</text>
<text x="396.5" y="404.3">2.438 in</text>
<text x="430" y="403.6">Inswing</text>
<text x="463.1" y="403.8">left-hand hinging</text>
<text x="431.3" y="411.1">1:8</text>
<text x="516.9" y="411.1">1/1</text>
</g>
<g font-size="3.5">
<text x="411.5" y="170.7">Reference - Only machine if displayed.</text>
<text x="379.9" y="351.7">Reference - Only machine if</text>
<text x="469.5" y="353.1">Reference - Only machine if displayed in</text>
<text x="380" y="356.8">displayed in front view.</text>
<text x="469.8" y="358.2">front view.</text>
<text x="350.8" y="373.6">ORDER NUMBER</text>
<text x="350.8" y="379.9">COMPONENT ID</text>
<text x="350.8" y="386.1">SERIES</text>
<text x="350.8" y="392.2">TOLERANCE</text>
<text x="270.9" y="397.7">Only machine if displayed.</text>
<text x="350.8" y="398.4">FLOOR CLEARANCE</text>
<text x="430.4" y="397.8">SWING</text>
<text x="472" y="397.7">HINGE</text>
<text x="270.8" y="407.9">Broken circles: machine on the back side</text>
<text x="270.9" y="402.8">Solid circles : machine on the front side</text>
<text x="350.8" y="404.4">CEILING CLEARANCE</text>
<text x="417.5" y="410.9">SCALE</text>
<text x="452.1" y="410.9">WEIGHT</text>
<text x="502.9" y="410.9">SHEET</text>
</g>
</svg>
